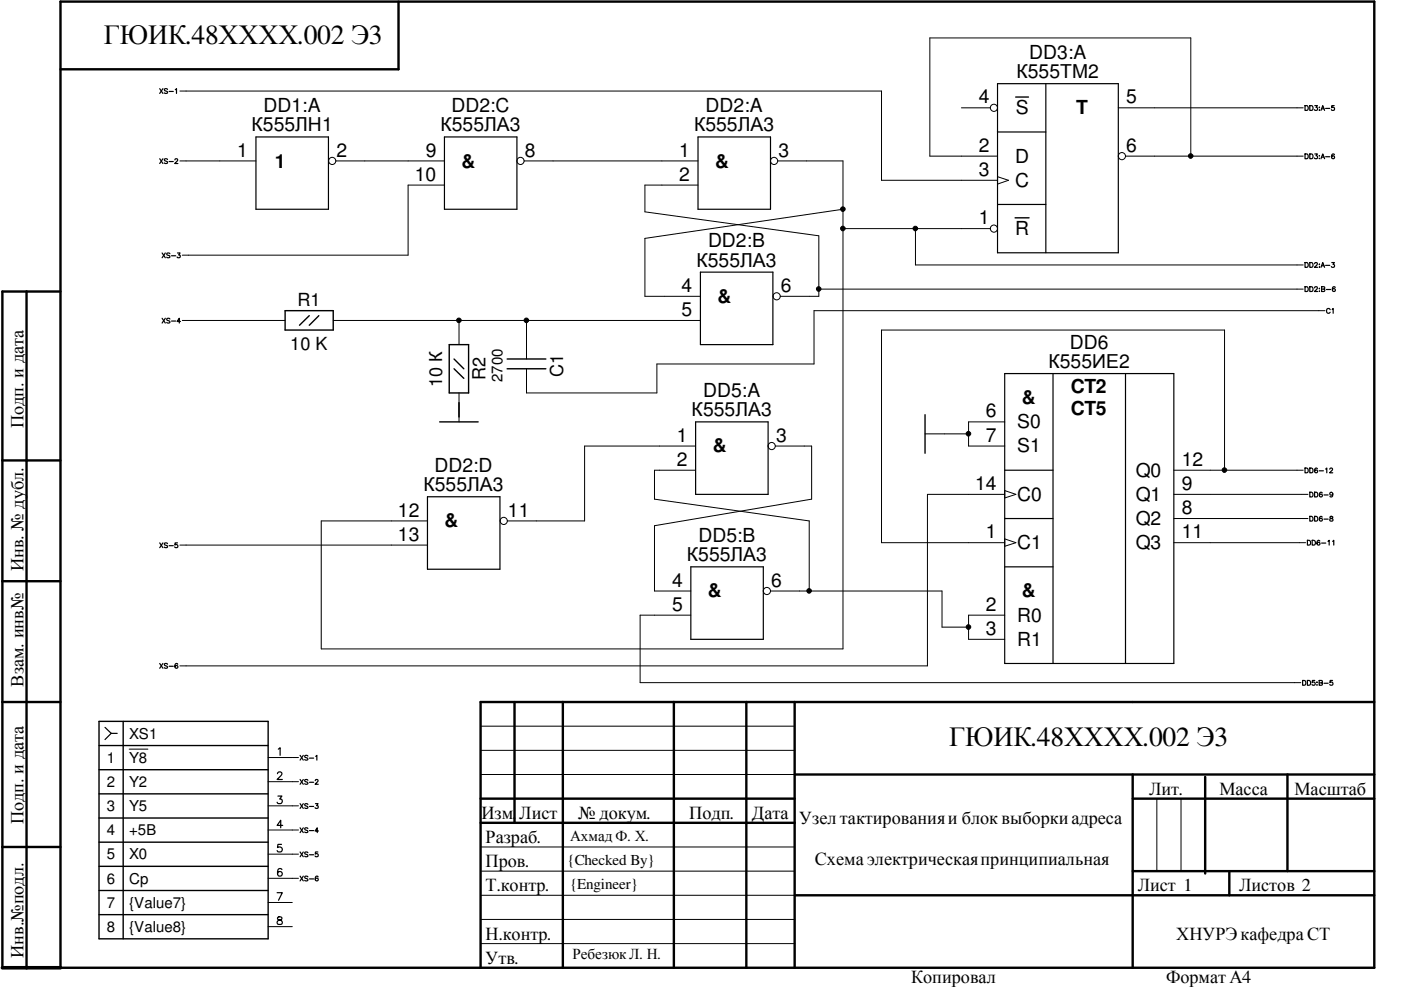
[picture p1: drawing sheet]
<svg xmlns="http://www.w3.org/2000/svg" width="297mm" height="210mm" viewBox="0 0 297 210" stroke-linecap="round" stroke-linejoin="round" font-family="sans-serif">
<path d="M.5 205.2h12.3" fill="none" stroke="#000" stroke-width=".76"/>
<g fill="none" stroke="#000" stroke-width=".51">
<path d="M12.8 .3h278.6v204.9h-278.6zM84.5 .3v14.4h-71.7M5.6 61.8v143.4M12.8 61.8h-12.3v143.4M.5 97.6h12.3M.5 123.2h12.3M.5 148.8h12.3M109.1 148.8v25.7M119.3 148.8v56.4M142.9 148.8v56.4M158.2 148.8v56.4M168.5 148.8v56.4"/>
<path d="M291.4 148.8h-189.5v56.4M.5 179.6h12.3M101.9 174.5h66.6M101.9 169.3h66.6M168.5 164.2h122.9M240.2 164.2v41M240.2 169.3h51.2M255.5 164.7v20.5M273 164.2v20.5M168.5 189.8h122.9M240.2 184.7h51.2M260.6 184.7v5.1"/>
</g>
<g fill="#000">
<circle cx="252.4" cy="33.1" r=".49"/>
<circle cx="178.7" cy="44.3" r=".49"/>
<circle cx="178.7" cy="48.4" r=".49"/>
<circle cx="194.1" cy="48.4" r=".49"/>
<circle cx="97.3" cy="67.9" r=".49"/>
<circle cx="111.6" cy="67.9" r=".49"/>
<circle cx="173.6" cy="61.3" r=".49"/>
<circle cx="205.3" cy="92" r=".49"/>
<circle cx="259.6" cy="99.7" r=".49"/>
<circle cx="171.6" cy="125.3" r=".49"/>
<circle cx="205.3" cy="132.9" r=".49"/>
</g>
<g fill="none" stroke="#000" stroke-width=".21">
<path d="M38.1 19.3h148.8v18.9h24.6M38.1 34.1h16.2M71.2 34.1h23M94.2 39.2h-7.7v14.9h-47.9M111.2 34.1h36.8M148 39.2h-11.3v5.7l36.9 5.1v12.8h-8.2M164.9 34.1h13.8v103.5h-110.6v-27.2h22.5M203.8 22.9h6.1M211.5 33.1h-14.4v-25.1h55.4v25.1M211.5 37.5l2.3 .7-2.3 .8zM237.1 22.9h39.2M238.7 33.1h37.6"/>
<path d="M178.7 44.4l-42 6.1v12.3h11.8M178.7 48.5h31.2M194.1 48.5v7.7h82.2M38.6 67.9h21.8M70.7 67.9h77.8M97.3 67.9v5.2M111.6 67.9v8.2M173.6 61.3h102.7M280.9 65.9h-108.3v11.3h-33.3v6.1h-27.7v-5.1M97.3 83.3v6.2M147.5 99.7h-8.7v6.1l32.8 4.6v14.9M147.5 94.6h-23.6v15.8h-16.3"/>
<path d="M164.4 94.6h7.7v11.2l-33.3 5.7v13.8h7.7M196.1 92h9.3M213 89.5h-7.6v5.1h7.6M248.9 99.7h27.4M259.6 99.7v-29.7h-72.7v45.1h26.1M38.1 115.6h52.5M213 104.8h-16.4v36.4h-158.5M213 104l2.4 .8-2.4 .8zM213 114.3l2.4 .8-2.4 .7zM248.9 115.1h27.9M248.9 104.8h28.4M248.9 109.9h28.4"/>
<path d="M146.5 130.4h-10.8v14.3h140.1M163.4 125.3h36.3v7.7h5.7M213 130.4h-7.6v5.2h7.6M27.4 158.8h4M101.9 159.1h66.6M101.9 154h66.6M56.8 176h6.5M56.8 165.7h6.5M56.8 160.6h6.5M56.8 170.9h6.5M101.9 179.6h66.6M101.9 164.2h66.6"/>
<path d="M245.3 169.3v15.4M250.4 169.3v15.4M56.8 181.1h6.5M56.8 186.2h6.5M56.8 191.3h5.2M56.8 196.5h5.2M101.9 194.9h66.6M101.9 189.8h66.6M101.9 184.7h66.6M101.9 200.1h66.6"/>
<circle cx="70.4" cy="34.1" r=".76"/>
<circle cx="110.4" cy="34.1" r=".76"/>
<circle cx="164.1" cy="34.1" r=".76"/>
<circle cx="210.7" cy="22.9" r=".76"/>
<circle cx="237.9" cy="33.1" r=".76"/>
<circle cx="252.4" cy="33.1" r=".49"/>
<circle cx="178.7" cy="44.3" r=".49"/>
<circle cx="178.7" cy="48.4" r=".49"/>
<circle cx="194.1" cy="48.4" r=".49"/>
<circle cx="210.7" cy="48.5" r=".76"/>
<circle cx="97.3" cy="67.9" r=".49"/>
<circle cx="111.6" cy="67.9" r=".49"/>
<circle cx="164.7" cy="62.8" r=".76"/>
<circle cx="173.6" cy="61.3" r=".49"/>
<circle cx="163.6" cy="94.6" r=".76"/>
<circle cx="205.3" cy="92" r=".49"/>
<circle cx="259.6" cy="99.7" r=".49"/>
<circle cx="106.8" cy="110.4" r=".76"/>
<circle cx="162.6" cy="125.3" r=".76"/>
<circle cx="171.6" cy="125.3" r=".49"/>
<circle cx="205.3" cy="132.9" r=".49"/>
</g>
<g fill="none" stroke="#000" stroke-width=".3">
<path d="M215.3 20.6h2.8M215.2 46.2h3M60.4 65.9h10.3v4.1h-10.3zM65.6 66.9l-2.1 2.1M67.6 66.9l-2 2.1M95.2 73.1h4.2v10.2h-4.2zM96.3 78.2l2 2M96.3 76.1l2 2.1M107.5 78.2h8.2M107.5 76.1h8.2M93.2 89.5h8.2M196.1 87.9v8.2"/>
<path d="M21 158.1h35.8M21 153h35.8v46.1h-35.8zM26.1 153v46.1M21 163.2h35.8M21 178.6h35.8M21 173.4h35.8M21 168.3h35.8M21 183.7h35.8M21 188.8h35.8M21 193.9h35.8"/>
</g>
<g fill="none" stroke="#000" stroke-width=".25">
<path d="M33.9 18.8l.6 1M34.5 18.8l-.6 1M35.5 19l-.2-.2h-.4v.4l.5 .2 .1 .3-.2 .1-.5-.1M35.9 19.4h.8M37.2 19l.2-.2v1M211.5 17.7h25.6v35.9h-25.6zM221.7 17.7v35.9M33.9 33.7l.6 1M34.5 33.7l-.6 1M35.5 33.8l-.2-.1h-.4v.4l.5 .1 .1 .3-.2 .2-.5-.2M35.9 34.2h.8M37.1 33.9a.29 .29 0 0 1 .4-.2 .29 .29 0 0 1 .1 .4l-.6 .6h.7"/>
<path d="M54.3 29h15.3v15.4h-15.3zM94.2 29h15.4v15.4h-15.4zM148 29h15.4v15.4h-15.4zM211.5 28h10.2M276.7 32.6h.3a.54 .54 0 0 1 .4 .5 .54 .54 0 0 1-.4 .6h-.3zM276.7 22.4h.3a.54 .54 0 0 1 .4 .5 .54 .54 0 0 1-.4 .5h-.3zM277.7 32.6h.3a.54 .54 0 0 1 .4 .5 .54 .54 0 0 1-.4 .6h-.3zM277.7 22.4h.3a.54 .54 0 0 1 .4 .5 .54 .54 0 0 1-.4 .5h-.3zM278.8 32.6h.5l-.3 .4a.35 .35 0 0 1 .3 .6 .35 .35 0 0 1-.6-.1M278.8 22.4h.5l-.3 .4a.35 .35 0 0 1 .3 .5 .35 .35 0 0 1-.6-.1M279.7 33h.1M279.7 22.7h.1"/>
<path d="M279.7 23.3h.1M279.7 33.6h.1M280.1 33.7l.4-1.1 .3 1.1M280.1 23.4l.4-1 .3 1M280.2 33.3h.5M280.2 23.1h.5M281 33.2h.9M281 23h.9M282.9 22.4h-.5l-.1 .5a.36 .36 0 0 1 .6-.1 .36 .36 0 0 1-.1 .6 .36 .36 0 0 1-.5-.2M282.9 32.8v-.1a.47 .47 0 0 0-.6 .4 .47 .47 0 0 0 .5 .5 .32 .32 0 0 0 0-.5 .32 .32 0 0 0-.5 .2M34.4 53.6l.6 1.1M35 53.6l-.6 1.1"/>
<path d="M36 53.8l-.2-.2-.4 .1v.4l.5 .1 .1 .3-.2 .2-.5-.2M36.4 54.2h.8M37.6 53.6h.6l-.3 .5a.3 .3 0 0 1 .3 .2 .3 .3 0 0 1-.3 .4l-.4-.2M148.5 57.7h15.4v15.4h-15.4zM211.5 43.3h10.2M276.7 55.7h.3a.54 .54 0 0 1 .4 .5 .54 .54 0 0 1-.4 .5h-.3zM277.7 55.7h.3a.54 .54 0 0 1 .4 .5 .54 .54 0 0 1-.4 .5h-.3zM278.7 55.9a.3 .3 0 0 1 .3-.2 .3 .3 0 0 1 .3 .3l-.6 .7h.7M279.7 56h.1M279.7 56.6h.1M280.1 56.7l.4-1 .3 1M280.2 56.3h.5"/>
<path d="M281 56.3h.9M282.4 55.7h.5l-.3 .3a.35 .35 0 0 1 .3 .6 .35 .35 0 0 1-.6-.1M34.4 67.5l.6 1M35 67.5l-.6 1M36 67.6l-.2-.1h-.4v.4l.5 .2 .1 .3-.2 .1-.5-.1M36.4 68.1h.8M38.3 68.2h-.8l.5-.7v1M213 79.2h35.9v61.5h-35.9zM223.3 79.2v61.5M238.6 79.2v61.5M276.7 60.8h.3a.54 .54 0 0 1 .4 .5 .54 .54 0 0 1-.4 .5h-.3zM277.7 60.8h.3a.54 .54 0 0 1 .4 .5 .54 .54 0 0 1-.4 .5h-.3z"/>
<path d="M278.7 61a.3 .3 0 0 1 .3-.2 .3 .3 0 0 1 .3 .3l-.6 .7h.7M279.7 61.7h.1M279.7 61.1v.2zM280.2 60.8l.6 .1 .1 .2-.2 .2 .2 .2-.1 .3h-.6zM280.2 61.3h.5M281.2 61.4h.9M282 65.7a.39 .39 0 0 0-.4-.3 .39 .39 0 0 0-.3 .4v.2a.4 .4 0 0 0 .3 .4 .4 .4 0 0 0 .4-.2M282.4 65.6l.3-.2v1M283.1 61l-.1-.2a.47 .47 0 0 0-.5 .5 .47 .47 0 0 0 .5 .5 .32 .32 0 0 0 0-.6 .32 .32 0 0 0-.5 .3M147.5 89.5h15.4v15.3h-15.4zM213 99.7h10.3M276.7 99.2h.3a.55 .55 0 0 1 .4 .5 .55 .55 0 0 1-.4 .5h-.3z"/>
<path d="M277.7 99.2h.3a.55 .55 0 0 1 .4 .5 .55 .55 0 0 1-.4 .5h-.3zM279.3 99.4v-.1a.44 .44 0 0 0-.6 .4 .44 .44 0 0 0 .6 .4 .32 .32 0 0 0-.2-.4 .32 .32 0 0 0-.4 .2M279.7 99.8h.9M281 99.4l.3-.2v1M281.9 99.5a.29 .29 0 0 1 .4-.3 .29 .29 0 0 1 .2 .5l-.6 .5h.7M33.9 115.1l.6 1M34.5 115.1l-.6 1M35.5 115.3l-.2-.2h-.4v.4l.5 .2 .1 .3-.2 .1-.5-.1M35.9 115.7h.8M37.6 115.1h-.5v.5a.36 .36 0 0 1 .5-.1 .36 .36 0 0 1 0 .6 .36 .36 0 0 1-.6-.1M90.6 105.3h15.4v15.4h-15.4zM213 109.9h10.3"/>
<path d="M277.2 114.6h.3a.55 .55 0 0 1 .4 .5 .55 .55 0 0 1-.4 .5h-.3zM277.7 104.4h.3a.55 .55 0 0 1 .4 .5 .55 .55 0 0 1-.4 .5h-.3zM277.7 109.5h.3a.55 .55 0 0 1 .4 .5 .55 .55 0 0 1-.4 .5h-.3zM278.2 114.6h.3a.55 .55 0 0 1 .4 .5 .55 .55 0 0 1-.4 .5h-.3zM278.7 104.4h.4a.55 .55 0 0 1 .3 .5 .55 .55 0 0 1-.3 .5h-.4zM278.7 109.5h.4a.55 .55 0 0 1 .3 .5 .55 .55 0 0 1-.3 .5h-.4zM279.8 114.7v-.1a.44 .44 0 0 0-.6 .5 .44 .44 0 0 0 .6 .3 .32 .32 0 0 0-.1-.4 .32 .32 0 0 0-.5 .2M280.2 115.1h.9M280.3 104.5v-.1a.44 .44 0 0 0-.6 .5 .44 .44 0 0 0 .6 .3 .32 .32 0 0 0-.1-.4 .32 .32 0 0 0-.5 .2M280.3 109.6a.44 .44 0 0 0-.6 .4 .44 .44 0 0 0 .6 .4 .32 .32 0 0 0-.1-.5 .32 .32 0 0 0-.5 .3M280.7 104.9h.9M280.7 110.1h.9"/>
<path d="M281.6 114.8l.2-.2v1M282 109.6v.2l.6 .4a.32 .32 0 0 1-.4 .3 .32 .32 0 0 1-.1-.5l.4-.2 .1-.2-.2-.1zM282.5 114.8l.3-.2v1M282.6 104.7a.32 .32 0 0 1-.5 .3 .32 .32 0 0 1 0-.6h.1a.5 .5 0 0 1 .4 .5 .5 .5 0 0 1-.6 .4v-.1M146.5 120.2h15.3v15.4h-15.3zM213 120.2h10.3M22.3 154.2l1.3 1.3M23.6 155.5l-1.3 1.3M23.6 155.5h1.2M33.9 140.7l.6 1M34.5 140.7l-.6 1M35.5 140.8l-.2-.1h-.4v.4l.5 .2 .1 .3-.2 .1-.5-.1"/>
<path d="M35.9 141.3h.8M37.7 140.8l-.1-.1a.47 .47 0 0 0-.5 .5 .47 .47 0 0 0 .5 .4 .32 .32 0 0 0 0-.5 .32 .32 0 0 0-.5 .3M59 158.8l.4-.3v1.6M276.2 144.3h.3a.54 .54 0 0 1 .4 .5 .54 .54 0 0 1-.4 .5h-.3zM277.2 144.3h.3a.54 .54 0 0 1 .4 .5 .54 .54 0 0 1-.4 .5h-.3zM278.8 144.3h-.5l-.1 .4a.36 .36 0 0 1 .6 0 .36 .36 0 0 1-.1 .6 .36 .36 0 0 1-.5-.2M279.2 144.6h.1M279.2 145.2h.1M279.7 144.3l.6 .1 .1 .2-.2 .2 .2 .1-.1 .3-.6 .1zM279.7 144.8h.5M280.7 144.9h.9M282.5 144.3h-.5v.4a.36 .36 0 0 1 .5 0 .36 .36 0 0 1 0 .6 .36 .36 0 0 1-.6-.2"/>
<path d="M58.8 164l.3-.3 .6 .1a.5 .5 0 0 1-.2 .7l-.7 .8h1.1M58.9 168.8h.9l-.5 .6a.51 .51 0 0 1 .6 .6 .51 .51 0 0 1-.8 .4l-.3-.3M59.7 179h-.8l-.1 .7a.58 .58 0 0 1 .9 0 .58 .58 0 0 1-.1 .9 .58 .58 0 0 1-.8-.3M59.9 175h-1.1l.7-1.1v1.6M63.6 175.5l.7 1M63.6 165.3l.7 1M63.6 160.1l.7 1.1M63.6 170.4l.7 1M64.3 175.5l-.7 1M64.3 165.3l-.7 1M64.3 160.1l-.7 1.1M64.3 170.4l-.7 1"/>
<path d="M65.3 175.7l-.3-.2-.3 .1v.3l.5 .2 .1 .3-.3 .1-.4-.1M65.3 165.4l-.3-.1h-.3v.4l.5 .2 .1 .3-.3 .1-.4-.1M65.3 160.3l-.3-.2-.3 .1v.4l.5 .1 .1 .3-.3 .2-.4-.2M65.3 170.6l-.3-.2h-.3v.4l.5 .2 .1 .3-.3 .1-.4-.1M65.6 176.1h.9M65.6 165.9h.9M65.6 160.7h.9M65.6 171h.9M66.8 165.5a.29 .29 0 0 1 .4-.2 .29 .29 0 0 1 .2 .4l-.6 .6h.7M66.9 170.4h.5l-.3 .4a.3 .3 0 0 1 .4 .3 .3 .3 0 0 1-.3 .3l-.4-.2M66.9 160.4l.3-.3v1.1M67.5 176.2h-.7l.5-.7v1"/>
<path d="M58.8 189.3h1.1l-.8 1.6M58.9 194.5l-.1 .3 .3 .2a.6 .6 0 0 1 .6 .2 .6 .6 0 0 1 .1 .7l-.7 .1a.47 .47 0 0 1-.4-.5 .47 .47 0 0 1 .5-.4l.3-.1a.33 .33 0 0 0 .2-.5zM59.8 184.4l-.1-.2a.51 .51 0 0 0-.8 .2 .91 .91 0 0 0 .4 1.4 .5 .5 0 0 0 .5-.5 .5 .5 0 0 0-.4-.5 .5 .5 0 0 0-.6 .5M63.6 180.6l.7 1.1M63.6 185.8l.7 1M64.3 180.6l-.7 1.1M64.3 185.8l-.7 1M65.3 180.8l-.3-.2-.3 .1v.4l.5 .1 .1 .3-.3 .2-.4-.2M65.3 185.9l-.3-.1h-.3v.4l.5 .2 .1 .2-.3 .2-.4-.2M65.6 181.2h.9M65.6 186.4h.9M67.4 180.6h-.5l-.1 .5a.36 .36 0 0 1 .6 0 .36 .36 0 0 1-.1 .5 .36 .36 0 0 1-.5-.1"/>
<path d="M67.4 185.9v-.1a.47 .47 0 0 0-.6 .4 .47 .47 0 0 0 .5 .5 .32 .32 0 0 0 0-.5 .32 .32 0 0 0-.5 .2"/>
</g>
<g font-size="5.8">
<text x="22" y="9.3">ГЮИК.48ХХХХ.002 Э3</text>
<text x="201.2" y="158.2">ГЮИК.48ХХХХ.002 Э3</text>
</g>
<g font-size="4.1">
<text x="215.5" y="16.6">К555ТМ2</text>
<text x="218.2" y="12.5">DD3:A</text>
<text x="55.9" y="23.7">DD1:A</text>
<text x="95.7" y="23.7">DD2:C</text>
<text x="149.6" y="23.7">DD2:A</text>
<text x="207.5" y="21.9">4</text>
<text x="238.8" y="21.9">5</text>
<text x="53.3" y="27.8">К555ЛН1</text>
<text x="93.4" y="27.8">К555ЛА3</text>
<text x="147.1" y="27.8">К555ЛА3</text>
<text x="215.3" y="24.3">S</text>
<text x="228.2" y="24.3">T</text>
<text x="50.3" y="33.2">1</text>
<text x="58.2" y="35.5">1</text>
<text x="71.3" y="33.2">2</text>
<text x="90.3" y="33.2">9</text>
<text x="97.9" y="35.5">&amp;</text>
<text x="111.3" y="33.2">8</text>
<text x="144" y="33.2">1</text>
<text x="151.6" y="35.5">&amp;</text>
<text x="165.1" y="33.2">3</text>
<text x="207.5" y="32.2">2</text>
<text x="215.2" y="34.5">D</text>
<text x="238.8" y="32.2">6</text>
<text x="87.9" y="38.3">10</text>
<text x="144" y="38.3">2</text>
<text x="207.5" y="37.3">3</text>
<text x="215.2" y="39.6">C</text>
<text x="207.5" y="47.5">1</text>
<text x="150.1" y="52.4">DD2:B</text>
<text x="215.2" y="49.9">R</text>
<text x="147.7" y="56.5">К555ЛА3</text>
<text x="144.5" y="61.9">4</text>
<text x="152.1" y="64.2">&amp;</text>
<text x="165.6" y="61.9">6</text>
<text x="144.5" y="67">5</text>
<text x="226.8" y="73.9">DD6</text>
<text x="222.3" y="78">К555ИЕ2</text>
<text x="227.1" y="83.4">CT2</text>
<text x="146.6" y="88.3">К555ЛА3</text>
<text x="149.1" y="84.2">DD5:A</text>
<text x="209" y="88.5">6</text>
<text x="216.7" y="85.7">&amp;</text>
<text x="227.1" y="88">CT5</text>
<text x="143.5" y="93.6">1</text>
<text x="151.1" y="95.9">&amp;</text>
<text x="164.5" y="93.6">3</text>
<text x="209" y="93.6">7</text>
<text x="215.6" y="90.8">S0</text>
<text x="215.6" y="95.9">S1</text>
<text x="92.1" y="100">DD2:D</text>
<text x="143.5" y="98.8">2</text>
<text x="240.8" y="101">Q0</text>
<text x="250.6" y="98.8">12</text>
<text x="89.8" y="104.1">К555ЛА3</text>
<text x="206.8" y="103.9">14</text>
<text x="215.6" y="106.2">C0</text>
<text x="240.8" y="106.2">Q1</text>
<text x="250.6" y="103.9">9</text>
<text x="84.4" y="109.5">12</text>
<text x="94.3" y="111.8">&amp;</text>
<text x="107.7" y="109.5">11</text>
<text x="240.8" y="111.3">Q2</text>
<text x="250.6" y="109">8</text>
<text x="84.4" y="114.6">13</text>
<text x="145.6" y="119">К555ЛА3</text>
<text x="148.1" y="114.9">DD5:B</text>
<text x="209" y="114.1">1</text>
<text x="215.6" y="116.4">C1</text>
<text x="240.8" y="116.4">Q3</text>
<text x="250.6" y="114.1">11</text>
<text x="142.5" y="124.4">4</text>
<text x="163.5" y="124.4">6</text>
<text x="142.5" y="129.5">5</text>
<text x="150.1" y="126.7">&amp;</text>
<text x="209" y="129.5">2</text>
<text x="215.6" y="131.8">R0</text>
<text x="216.7" y="126.7">&amp;</text>
<text x="209" y="134.6">3</text>
<text x="215.6" y="136.9">R1</text>
</g>
<g font-size="3.9">
<text x="4.9" y="90.8" transform="rotate(-90 4.9 90.8)">Подп. и дата</text>
<text x="4.9" y="121.1" transform="rotate(-90 4.9 121.1)">Инв. № дубл.</text>
<text x="4.9" y="145.6" transform="rotate(-90 4.9 145.6)">Взам. инв№</text>
<text x="102.1" y="173.7">Изм.</text>
<text x="110.1" y="173.7">Лист</text>
<text x="122.6" y="173.7">№ докум.</text>
<text x="146.1" y="173.7">Подп.</text>
<text x="159.4" y="173.7">Дата</text>
<text x="243.6" y="168.5">Лит.</text>
<text x="258.5" y="168.5">Масса</text>
<text x="274.4" y="168.5">Масштаб</text>
<text x="4.9" y="174.8" transform="rotate(-90 4.9 174.8)">Подп. и дата</text>
<text x="103" y="178.8">Разраб.</text>
<text x="169.5" y="174.7">Узел тактированияи блок выборкиадреса</text>
<text x="103" y="183.9">Пров.</text>
<text x="172.8" y="183.4">Схема электрическаяпринципиальная</text>
<text x="103" y="189">Т.контр.</text>
<text x="241.2" y="189">Лист 1</text>
<text x="262.7" y="189">Листов 2</text>
<text x="4.9" y="203.1" transform="rotate(-90 4.9 203.1)">Инв.№подл.</text>
<text x="103" y="199.3">Н.контр.</text>
<text x="249.4" y="199.3">ХНУРЭкафедра СТ</text>
<text x="103" y="204.4">Утв.</text>
<text x="193.2" y="208.4">Копировал</text>
<text x="247.2" y="208.4">ФорматА4</text>
</g>
<g font-size="3.8">
<text x="63.1" y="65">R1</text>
<text x="61.5" y="74.2">10 K</text>
<text x="93.7" y="82" transform="rotate(-90 93.7 82)">10 К</text>
<text x="102.9" y="80.6" transform="rotate(-90 102.9 80.6)">R2</text>
<text x="119.4" y="79.9" transform="rotate(-90 119.4 79.9)">C1</text>
</g>
<g font-size="3.2">
<text x="106.5" y="81" transform="rotate(-90 106.5 81)">2700</text>
<text x="22.6" y="161.7">1</text>
<text x="27.4" y="161.7">Y8</text>
<text x="27.4" y="156.6">XS1</text>
<text x="22.6" y="166.8">2</text>
<text x="27.4" y="166.8">Y2</text>
<text x="22.6" y="172">3</text>
<text x="27.4" y="172">Y5</text>
<text x="22.6" y="177.1">4</text>
<text x="27.4" y="177.1">+5В</text>
<text x="120.9" y="178.3">Ахмад Ф. Х.</text>
<text x="22.6" y="182.2">5</text>
<text x="27.4" y="182.2">X0</text>
<text x="120.4" y="183.4">{Checked By}</text>
<text x="22.6" y="187.3">6</text>
<text x="27.4" y="187.3">Cp</text>
<text x="120.9" y="188.5">{Engineer}</text>
<text x="22.6" y="192.4">7</text>
<text x="22.6" y="197.6">8</text>
<text x="27.4" y="192.4">{Value7}</text>
<text x="27.4" y="197.6">{Value8}</text>
<text x="121.4" y="203.4">РебезюкЛ. Н.</text>
</g>
</svg>
